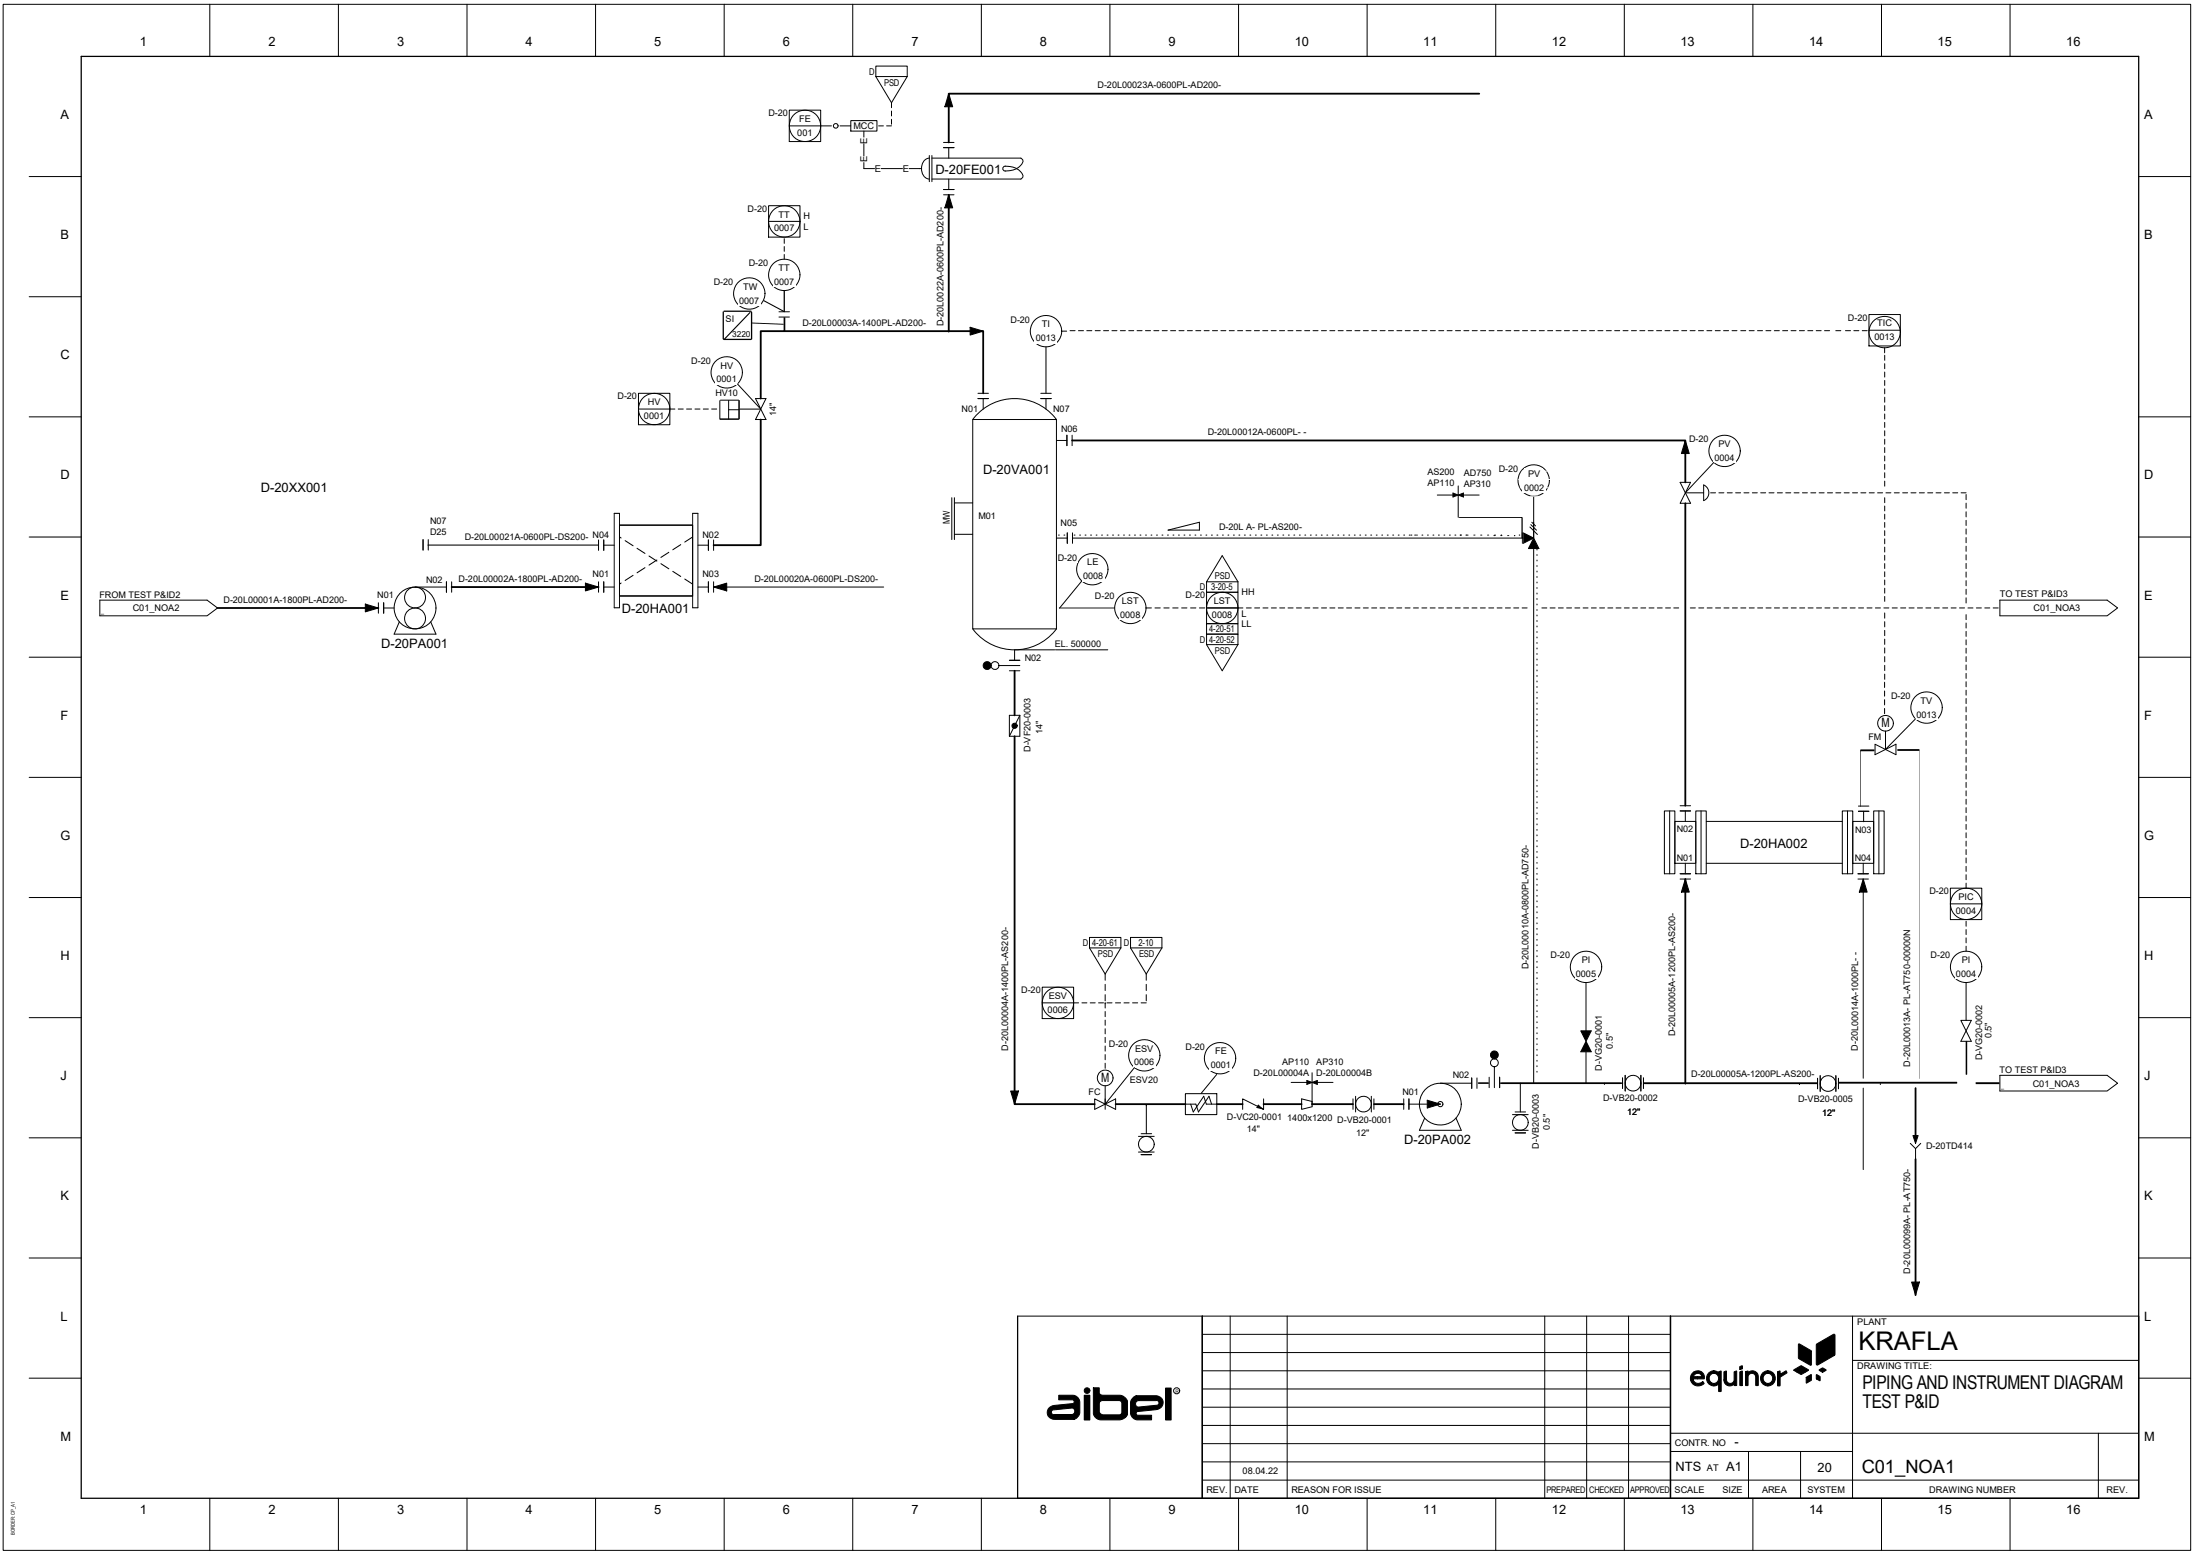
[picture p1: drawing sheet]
<svg xmlns="http://www.w3.org/2000/svg" width="841mm" height="594mm" viewBox="0 0 841 594" stroke-linecap="round" stroke-linejoin="round" font-family="sans-serif">
<g fill="none" stroke="#000" stroke-width=".38">
<path d="M373.9 152.3h4M375.9 152.3v4M397.9 152.3h4M399.9 152.3v4M371.9 160.3a20 20 0 0 1 32 0M403.9 168.3h4M407.9 166.3v4M234.8 196.1h2v36.1h-2zM264.8 196.1h2v36.1h-2zM363.9 190.1v16M364.8 192.1h7.1M364.8 190.1v16"/>
<path d="M642.3 184.3l4 8h-4l4-8zM644.3 188.3h7M651.3 185.3a3.2 3.2 0 0 1 2 3 3.2 3.2 0 0 1-2 3zM230.8 206.3v4M230.8 208.3h4M236.8 205.1l.6 .4M236.8 200.6h28v27.1h-28zM236.8 200.6h28M239 206.5l3 2M242 219.8l-3 2M243.5 209.5l3.1 1.9M246.6 216.9l-3.1 1.9"/>
<path d="M248.1 212.4l3 2M251.1 213.9l-3 2M252.6 215.4l3.1 1.9M255.7 211l-3.1 2M257.2 218.3l3 1.9M260.2 208.1l-3 1.9M264.8 205.1l-3 2M266.8 208.3h4M270.8 206.3v4M364.8 204.1h7.1M404 205.6h4M408 203.6v4"/>
<path d="M146.7 232.3h4M146.7 230.3v4M152.7 237.6l-2 4.7h16l-2-4.7M158.7 224.3h12M170.7 222.3v4M230.8 222.3v4M230.8 224.3h4M236.8 227.7h28M237.4 222.7l-.6 .5M261.8 221.2l3 2M266.8 224.3h4M270.8 222.3v4"/>
<path d="M371.9 240.3a20 20 0 0 0 32 0M385.9 252.3h4M387.9 248.3v4M720.8 279.3v7M716.8 284.3l8 4v-4l-8 4zM636.3 309.8h4v24h-4zM638.3 309.8v24M640.3 313.8h8v16h-8zM642.3 309.8h4M644.3 309.8v4M648.3 309.8h4v24h-4zM650.3 309.8v24"/>
<path d="M652.3 313.8h52M704.3 309.8h4v24h-4zM706.3 309.8v24M708.3 313.8h8v16h-8zM710.4 309.9h4M712.4 309.9v4M716.3 309.8h4v24h-4zM718.3 309.8v24M642.3 333.8h4M644.3 329.8v4M652.3 329.8h52M710.3 333.8h4"/>
<path d="M712.3 329.8v4M745.6 339.3h12v12h-12zM745.6 345.3h12M538.6 419.8v4M550.6 413.8h12M562.6 411.8v4M538.6 421.8h12M544.6 427.2l-2 4.6h16l-2-4.6M545.6 420.3l5 1.5-5 1.5z"/>
<circle cx="158.7" cy="232.3" r="8"/>
<circle cx="158.7" cy="228.3" r="4"/>
<circle cx="158.7" cy="236.3" r="4"/>
<circle cx="720.8" cy="276.3" r="3"/>
<circle cx="751.6" cy="345.3" r="6"/>
<circle cx="606.3" cy="369.4" r="6"/>
<circle cx="550.6" cy="421.8" r="1"/>
<circle cx="550.6" cy="421.8" r="8"/>
</g>
<path d="M545.6 420.3l5 1.5-5 1.5z" fill="#000"/>
<g fill="#fff">
<path d="M592.8 363h7.4v3.8h-7.4z"/>
<path d="M602 370.1h8.7v3.9h-8.7z"/>
<path d="M604.6 364.8h3.3v3.9h-3.3z"/>
</g>
<g fill="none" stroke="#000" stroke-width=".38">
<path d="M244.1 150.3h12v12h-12zM244.1 156.3h12M282.8 156.3h8M288.8 152.3l4 8h-4l4-8zM585.6 199.5l1.4 1.4M586.3 199.6v6M582 203.6v4M582.3 203.6l4 2-4 2M584.9 201.3l2.8 2.9M585.2 200.4l2.2 2.2M586.3 205.6l2 4h-4zM453.2 417.8h12v8h-12z"/>
<path d="M453.2 421.8h4l1 3 4-6 1 3M455.2 421.8l1 3 4-6 1 3h4"/>
<circle cx="250.1" cy="156.3" r="6"/>
<circle cx="751.6" cy="369.4" r="6"/>
</g>
<path d="M586.3 205.6l2 4h-4zM582.3 203.6l4 2-4 2z" fill="#000"/>
<g fill="#fff">
<path d="M738.1 363h7.4v3.8h-7.4z"/>
<path d="M747.2 370.1h8.7v3.9h-8.7z"/>
<path d="M749.9 364.8h3.4v3.9h-3.4z"/>
</g>
<g fill="none" stroke="#000" stroke-width=".38">
<path d="M714.5 126.2h12M714.5 120.2h12v12h-12z"/>
<circle cx="399.9" cy="126.5" r="6"/>
<circle cx="720.5" cy="126.9" r="6"/>
</g>
<g fill="#fff">
<path d="M386.3 120.1h7.5v3.9h-7.5z"/>
<path d="M395.5 127.3h8.7v3.8h-8.7z"/>
<path d="M398.3 121.9h3.1v3.9h-3.1z"/>
</g>
<circle cx="432.1" cy="232.3" r="6" fill="none" stroke="#000" stroke-width=".38"/>
<g fill="#fff">
<path d="M418.6 225.8h7.4v3.9h-7.4z"/>
<path d="M427.8 233h8.7v3.9h-8.7z"/>
<path d="M428.9 227.7h6.5v3.9h-6.5z"/>
</g>
<g fill="none" stroke="#000" stroke-width=".38">
<path d="M297.8 119.1h4M297.8 121.1h4M461.2 222.3l6-10 6 10M461.2 226.3h12v12h-12zM461.2 222.3v4h12v-4M461.2 232.3h12M461.2 222.3h12M461.2 246.3l6 10 6-10M461.2 246.3v-4h12v4M461.2 246.3h12M398.4 377.1h12v12h-12zM416.5 362.1l6 10 6-10"/>
<path d="M416.5 362.1v-4h12v4M416.5 362.1h12M432.2 362.1v-4h12v4M432.2 362.1h12M432.2 362.1l6 10 6-10M398.4 383.1h12M418.5 419.8l8 4v-4l-8 4zM422.5 414.8v9"/>
<circle cx="299.8" cy="105" r="6"/>
<circle cx="467.2" cy="232.3" r="6"/>
<circle cx="404.4" cy="383.1" r="6"/>
<circle cx="422.5" cy="411.8" r="3"/>
</g>
<g fill="#fff">
<path d="M286.3 98.6h7.4v3.9h-7.4z"/>
<path d="M295.5 105.7h8.7v3.9h-8.7z"/>
<path d="M297.6 100.4h4.4v3.9h-4.4z"/>
</g>
<g fill="none" stroke="#000" stroke-width=".38">
<path d="M293.8 78.6h12v12h-12zM293.8 84.6h12M299.8 91.2v1.8M299.8 94.2v1.8M299.8 97.2v1.8M299.8 111v8.1M399.9 132.5v17.8M405.9 126.5h1.9M409.1 126.3h1.9M412.3 126.3h1.9M415.5 126.3h1.9M418.7 126.3h1.9"/>
<path d="M421.9 126.3h1.9M425.1 126.3h1.9M428.3 126.3h1.9M431.5 126.3h1.9M434.7 126.3h1.9M437.9 126.3h1.9M441.1 126.3h1.9M444.3 126.3h1.9M447.5 126.3h1.9M450.7 126.3h1.9M453.9 126.3h1.9M457.1 126.3h1.9"/>
<path d="M460.3 126.3h1.9M463.5 126.3h1.9M466.7 126.3h1.9M469.9 126.3h1.9M473.1 126.3h1.9M476.3 126.3h1.9M479.5 126.3h2M482.7 126.3h2M485.9 126.3h1.9M489.1 126.3h2M492.3 126.3h2M495.6 126.3h1.9"/>
<path d="M498.8 126.3h1.9M501.9 126.3h2M505.2 126.3h1.9M508.4 126.3h1.9M511.6 126.3h1.9M514.8 126.3h1.9M518 126.3h1.9M521.2 126.3h1.9M524.4 126.3h1.9M527.6 126.3h1.9M530.8 126.3h1.9M534 126.3h1.9"/>
<path d="M537.2 126.3h1.9M540.4 126.3h1.9M543.6 126.3h1.9M546.8 126.3h1.9M550 126.3h1.9M553.2 126.3h1.9M556.4 126.3h1.9M559.6 126.3h1.9M562.8 126.3h1.9M566 126.3h1.9M569.2 126.3h1.9M572.4 126.3h1.9"/>
<path d="M575.6 126.3h2M578.8 126.3h1.9M582 126.3h1.9M585.2 126.3h2M588.4 126.3h2M591.6 126.3h2M594.8 126.3h2M598 126.3h2M601.2 126.3h2M604.5 126.3h1.9M607.7 126.3h1.9M610.8 126.3h2"/>
<path d="M614.1 126.3h1.9M617.3 126.3h1.9M620.5 126.3h1.9M623.7 126.3h1.9M626.9 126.3h1.9M630.1 126.3h1.9M633.3 126.3h1.9M636.5 126.3h1.9M639.7 126.3h1.9M642.9 126.3h1.9M646.1 126.3h1.9M649.3 126.3h1.9"/>
<path d="M652.5 126.3h1.9M655.7 126.3h1.9M658.9 126.3h1.9M662.1 126.3h1.9M705.5 126.3h1.9M708.7 126.3h1.9M711.9 126.3h1.9M720.5 132.9v1.9M720.5 135.7v1.9M720.5 138.9v2M256.1 156.3h1.9M259.3 156.3h1.9"/>
<path d="M262.5 156.3h1.9M265.7 156.3h1.9M268.9 156.3h1.9M272.1 156.3h1.9M373.9 150.3h4M373.9 152.3h4M397.9 150.3h4M397.9 152.3h4M720.5 142.1v2M720.5 145.4v1.9M720.5 148.5v2M720.5 151.7v2"/>
<path d="M720.5 155v1.9M720.5 158.2v1.9M407.9 166.3v4M409.9 166.3v4M720.5 161.4v1.9M720.5 164.6v1.9M720.5 167.8v1.9M720.5 171v1.9M720.5 174.2v1.9M720.5 177.4v1.9M653.9 188.3h1.9M657.1 188.3h1.9"/>
<path d="M660.3 188.3h1.9M663.5 188.3h1.9M666.7 188.3h1.9M669.9 188.3h1.9M673.1 188.3h1.9M676.3 188.3h1.9M679.4 188.3h2M682.6 188.3h2M685.8 188.3h1.9M689 188.3h1.9M692.2 188.3h1.9M695.4 188.3h1.9"/>
<path d="M698.6 188.3h1.9M701.8 188.3h1.9M705 188.3h1.9M708.2 188.3h1.9M711.4 188.3h1.9M714.6 188.3h1.9M717.8 188.3h1.9M720.5 180.6v1.9M720.5 183.8v1.9M720.5 190.2v1.9M720.5 193.3v1.9M720.5 196.4v1.9"/>
<path d="M720.5 199.6v1.9M721 188.3h1.9M724.2 188.3h1.9M727.4 188.3h1.9M730.5 188.3h2M733.7 188.3h1.9M736.9 188.3h1.9M740.1 188.3h1.9M743.3 188.3h1.9M746.5 188.3h1.9M749.7 188.3h1.9M751.6 188.9v2"/>
<path d="M751.6 192.2v2M751.6 195.5v2M751.6 198.8v2M228.8 206.3v4M230.8 206.3v4M270.8 206.3v4M272.8 206.3v4M408 203.6v4M410 203.6v4M410 205.6h172.3M586.3 209.6v204.2M720.5 202.7v1.9"/>
<path d="M720.5 205.9v1.9M720.5 209v1.9M720.5 212.2v1.8M720.5 215.3v1.9M720.5 218.4v1.9M751.6 202.1v2M751.6 205.4v1.9M751.6 208.7v1.9M751.6 212v1.9M751.6 215.2v2M751.6 218.5v2M38.2 229.3h41l4 3-4 3h-41z"/>
<path d="M144.7 230.3v4M146.7 230.3v4M170.7 222.3v4M172.7 222.3v4M228.8 222.3v4M230.8 222.3v4M270.8 222.3v4M272.8 224.3h65M272.8 224.3l5-1.5v3zM272.8 222.3v4M405 232.3h21.1M438.1 232.3h2.1"/>
<path d="M441.5 232.3h2M444.9 232.3h2.1M448.3 232.3h2.1M451.7 232.3h2M455.1 232.3h2.1M458.5 232.3h2.1M473.2 232.3h1.9M476.4 232.3h1.9M479.6 232.3h1.9M482.8 232.3h1.9M486 232.3h1.9M489.2 232.3h1.9"/>
<path d="M492.4 232.3h1.9M495.6 232.3h1.9M498.8 232.3h1.9M502 232.3h1.9M505.2 232.3h1.9M508.4 232.3h1.9M511.6 232.3h1.9M514.8 232.3h1.9M518 232.3h1.9M521.2 232.3h1.9M524.4 232.3h1.9M527.6 232.3h1.9"/>
<path d="M530.8 232.3h1.9M534 232.3h1.9M537.1 232.3h2M540.3 232.3h1.9M543.5 232.3h1.9M546.7 232.3h1.9M549.9 232.3h1.9M553.1 232.3h1.9M556.3 232.3h1.9M559.5 232.3h1.9M562.7 232.3h1.9M565.9 232.3h1.9"/>
<path d="M569.1 232.3h1.9M572.3 232.3h1.9M575.5 232.3h1.9M578.7 232.3h1.9M581.9 232.3h1.9M589.4 232.3h1.9M592.6 232.3h1.9M595.7 232.3h1.9M598.9 232.3h1.9M602 232.3h1.9M605.2 232.3h1.9M608.4 232.3h1.8"/>
<path d="M611.5 232.3h1.9M614.6 232.3h1.9M617.8 232.3h1.9M620.9 232.3h1.9M624.1 232.3h1.9M627.3 232.3h1.8M630.4 232.3h1.9M633.6 232.3h1.8M636.7 232.3h1.9M639.8 232.3h2M646.2 232.3h1.9M649.4 232.3h1.9"/>
<path d="M652.6 232.3h1.9M655.8 232.3h2M659 232.3h2M662.3 232.3h1.9M665.5 232.3h1.9M668.7 232.3h1.9M671.9 232.3h1.9M675.1 232.3h2M678.3 232.3h2M681.5 232.3h2M684.8 232.3h1.9M688 232.3h1.9"/>
<path d="M691.2 232.3h1.9M694.4 232.3h1.9M697.6 232.3h2M700.8 232.3h2M704.1 232.3h1.9M707.3 232.3h1.9M710.5 232.3h1.9M713.7 232.3h1.9M716.9 232.3h2M720.2 232.3h1.9M720.5 221.6v1.9M720.5 224.7v1.9"/>
<path d="M720.5 227.9v1.8M720.5 234.2v2M720.5 237.5v2M723.3 232.3h2M726.6 232.3h1.9M729.8 232.3h1.9M733 232.3h1.9M736.2 232.3h1.9M739.4 232.3h2M742.7 232.3h1.9M745.9 232.3h1.9M749.1 232.3h1.9"/>
<path d="M751.6 221.8v2M751.6 225.1v2M751.6 228.4v2M751.6 234.8v1.9M751.6 238v1.9M752.3 232.3h1.9M755.5 232.3h1.9M758.7 232.3h2M762 232.3h1.9M764.5 229.3h41l4 3-4 3h-41zM381.9 254.3a1.51 1.51 0 0 0-2.2-1.4 1.51 1.51 0 0 0-.2 2.6 1.51 1.51 0 0 0 2.3-1l.1-.2h8M385.9 256.3h4"/>
<path d="M385.9 252.3h4M720.5 240.8v2M720.5 244.2v2M720.5 247.5v2M720.5 250.8v2.1M720.5 254.2v2M720.5 257.5v2M751.6 241.2v1.9M751.6 244.4v2M751.6 247.6v2M751.6 250.8v2M751.6 254v2"/>
<path d="M751.6 257.3v1.9M389.9 273.3l-4 8M389.9 273.3v8h-4M389.9 273.3h-4v8M720.4 260.6v2.1M720.4 264v2M720.4 267.3v2M720.4 270.7v2M751.6 260.5v1.9M751.6 263.7v1.9M751.6 266.9v1.9M751.6 270.1v1.9"/>
<path d="M751.6 273.3v1.9M751.6 276.5v1.9M751.6 279.7v1.9M725.4 286.5h8.3v125.4M751.6 282.9v1.9M751.6 286.1v1.9M751.6 289.3v1.9M751.6 292.5v1.9M751.6 295.7v1.9M751.6 298.9v1.9M642.3 307.8h4M642.3 309.8h4"/>
<path d="M710.4 308h4M710.4 309.9h4M751.6 302.1v2M751.6 305.3v2M751.6 308.5v2M751.6 311.7v2M751.6 315v1.9M751.6 318.2v1.9M642.3 335.8h4M642.3 333.8h4M644.3 335.8l1.5 5h-3zM710.3 335.8h4"/>
<path d="M710.3 333.8h4M712.3 335.8v76.1M751.6 321.4v1.9M751.6 324.6v1.9M751.6 327.8v1.9M751.6 331v1.9M751.6 334.2v1.9M751.6 337.4v1.9M751.6 352v1.9M751.6 355.1v1.9M751.6 358.3v1.9M422.5 372.1v2.4"/>
<path d="M422.5 376.1v2.3M438.2 372.1v2.4M438.2 376.1v2.3M606.3 375.4v18.4M751.6 361.5v1.9M751.6 375.4v14.4M410.4 383.1h1.9M413.6 383.1h1.9M416.8 383.1h1.9M419.9 383.1h2M422.5 380v2.4M422.5 383.1v2"/>
<path d="M422.5 386.4v2M422.5 389.7v2M422.5 393v2M422.5 396.3v2M422.5 399.6v2M423.1 383.1h2M426.4 383.1h2M429.7 383.1h2M433 383.1h1.9M436.2 383.1h2M438.2 380v2.4M604.3 393.8l4 8h-4l4-8z"/>
<path d="M749.6 389.8l4 8h-4l4-8zM422.5 402.9v2M422.5 406.2v2M483 419.8v4M497.6 419.8l4 1v2l-4 1zM517.2 419.8v4M518.2 418.8v6M524.2 418.8v6M525.2 419.8v4M536.6 419.8v4M538.6 419.8v4M562.6 411.8v4"/>
<path d="M564.6 411.8v4M581.2 413.8v11M606.3 401.8v12M620.3 411.8v4M621.3 410.8v6M627.3 410.8v6M628.3 411.8v4M712.3 415.7v31.1M764.5 410.8h41l4 3-4 3h-41zM475 423.8v-4l8 4M480.6 423.1l2.4 .7M481 422.3l.4 .7-.8 .1"/>
<path d="M481 422.3l-.4 .8M481 422.3l.9 .9-1.3-.1M481 422.3l2 1.5M578.2 425.8h6M578.2 431.8h6M579.2 432.8h4M579.2 424.8h4M730.3 436.8l2 2M731.3 433.8h2l-1 3zM734.3 436.8l-2 2v4M730.8 489.8h3l-1.5 5z"/>
<circle cx="299.8" cy="84.6" r="6"/>
<circle cx="377.4" cy="254.3" r="1.5"/>
<circle cx="387.9" cy="277.3" r="1"/>
<circle cx="624.3" cy="413.8" r="3"/>
<circle cx="521.2" cy="421.8" r="3"/>
<circle cx="581.2" cy="428.8" r="3"/>
</g>
<g fill="#000">
<path d="M272.8 224.3l5-1.5v3zM644.3 335.8l1.5 5h-3zM604.3 393.8h4l-2 4zM606.3 397.8l2 4h-4zM731.3 433.8h2l-1 3zM730.8 489.8h3l-1.5 5z"/>
<path d="M387.2 276.5l1.1-.1-.9 1.8a.98 .98 0 0 1-.2-1.7z" fill-rule="evenodd"/>
<path d="M388.3 276.4a.99 .99 0 0 1 .4 1.3 .99 .99 0 0 1-1.3 .5z" fill-rule="evenodd"/>
<circle cx="377.4" cy="254.3" r="1.5"/>
</g>
<path d="M458.3 562.3h2.6M459.6 561v2.6" fill="none" stroke="#fff" stroke-width=".38"/>
<g fill="#000">
<circle cx="422.5" cy="383.1" r=".17"/>
<circle cx="613.4" cy="413.8" r=".17"/>
<circle cx="644.3" cy="413.8" r=".17"/>
</g>
<path d="M565.2 413.8h3.8" fill="none" stroke="#000" stroke-width=".52"/>
<g fill="none" stroke="#000" stroke-width=".7">
<path d="M299.8 126.5h-9v25.8M290.8 160.3v48h-18M409.9 168.3h234.4v16M644.3 192.3v115.5M83.2 232.3h61.5M172.7 224.3h56.1M387.9 256.3v17M387.9 281.3v140.5h30.6M644.3 335.8v78M732.3 415.7v18.1M426.5 421.8h26.7M465.2 421.8h9.8"/>
<path d="M483 421.8h14.6M501.6 421.8h15.6M525.2 421.8h11.4M732.3 442.8v52"/>
</g>
<path d="M574.2 413.8h45.3" fill="none" stroke="#000" stroke-width="1.2"/>
<path d="M163.6 208.2h65.2M716.5 286.7h-5.2v21.3M751.7 397.8v12.7" fill="none" stroke="#000" stroke-width=".4"/>
<path d="M628.5 413.8h66.1" fill="none" stroke="#000" stroke-width=".49"/>
<circle cx="586.3" cy="183.6" r="6" fill="#fff"/>
<path d="M583.9 178.1h4.9M580.4 184.4h11.8M580.8 181.3h11M581.9 187.6h8.8" fill="none" stroke="#fff" stroke-width=".38"/>
<circle cx="586.3" cy="183.6" r="6" fill="none" stroke="#000" stroke-width=".38"/>
<g fill="#fff">
<path d="M565.3 177.1h7.5v3.9h-7.5z"/>
<path d="M582.8 179h7v3.9h-7z"/>
<path d="M582 184.3h8.7v3.9h-8.7z"/>
</g>
<path d="M586.3 189.6v16M139.7 230.8l5 1.5-5 1.5zM712.3 335.8l1.5 5h-3zM493.6 413.5h6M499.6 412.8l2 .7-2 .8zM501.6 409.8v12M501.6 413.5l2-.7v1.5zM503.6 413.5h6" fill="none" stroke="#000" stroke-width=".38"/>
<path d="M139.7 230.8l5 1.5-5 1.5zM712.3 335.8l1.5 5h-3zM499.6 412.8l2 .7-2 .8zM501.6 413.5l2-.7v1.5z" fill="#000"/>
<circle cx="501.6" cy="421.8" r=".17" fill="#000"/>
<circle cx="277.8" cy="142.3" r="6" fill="#fff"/>
<path d="M272.3 140h11.1M275.3 136.8h5M271.9 143.2h11.8M273.4 146.3h8.8" fill="none" stroke="#fff" stroke-width=".38"/>
<circle cx="277.8" cy="142.3" r="6" fill="none" stroke="#000" stroke-width=".38"/>
<g fill="#fff">
<path d="M264.3 135.8h7.4v3.9h-7.4z"/>
<path d="M275.4 137.7h4.8v3.9h-4.8z"/>
<path d="M273.5 143h8.7v3.9h-8.7z"/>
</g>
<path d="M281.9 146.7l8.9 9.6" fill="none" stroke="#000" stroke-width=".38"/>
<circle cx="736.5" cy="270.3" r="6" fill="#fff"/>
<path d="M730.5 270h12M731.2 273.1h10.6M731.7 266.8h9.6M735.9 276.3h1.1" fill="none" stroke="#fff" stroke-width=".38"/>
<circle cx="736.5" cy="270.3" r="6" fill="none" stroke="#000" stroke-width=".38"/>
<g fill="#fff">
<path d="M722.9 263.9h7.5v3.9h-7.5z"/>
<path d="M734.2 265.7h4.5v3.9h-4.5z"/>
<path d="M732.1 271.1h8.7v3.8h-8.7z"/>
</g>
<path d="M732.3 274.6l-11.5 11.7M386.4 416.8h3l-1.5 5z" fill="none" stroke="#000" stroke-width=".38"/>
<path d="M386.4 416.8h3l-1.5 5z" fill="#000"/>
<circle cx="659.3" cy="172.3" r="6" fill="#fff"/>
<path d="M653.3 171.7h11.9M653.9 174.9h10.8M654.6 168.6h9.4M657.8 178.1h2.9" fill="none" stroke="#fff" stroke-width=".38"/>
<circle cx="659.3" cy="172.3" r="6" fill="none" stroke="#000" stroke-width=".38"/>
<g fill="#fff">
<path d="M645.7 165.9h7.5v3.8h-7.5z"/>
<path d="M656.9 167.7h4.7v3.9h-4.7z"/>
<path d="M654.9 173h8.7v3.9h-8.7z"/>
</g>
<path d="M644.3 168.3l1.5 5h-3zM655.2 176.7l-10.9 11.6M557.5 185.6v12M446.5 202.5l12-3v3zM223.8 222.8l5 1.5-5 1.5zM387.9 248.3h15.3M403.5 248.3h20" fill="none" stroke="#000" stroke-width=".38"/>
<path d="M557.9 197.7h24v7.9" fill="none" stroke="#000" stroke-width=".41"/>
<path d="M644.3 168.3l1.5 5h-3zM223.8 222.8l5 1.5-5 1.5z" fill="#000"/>
<circle cx="437.4" cy="403.2" r="6" fill="#fff"/>
<path d="M431.5 403.5h11.9M432.2 400.3h10.5M432.6 406.7h9.7" fill="none" stroke="#fff" stroke-width=".38"/>
<circle cx="437.4" cy="403.2" r="6" fill="none" stroke="#000" stroke-width=".38"/>
<g fill="#fff">
<path d="M423.9 396.8h7.5v3.8h-7.5z"/>
<path d="M433.9 398.6h7.1v3.9h-7.1z"/>
<path d="M433.1 403.9h8.7v3.9h-8.7z"/>
</g>
<path d="M370.9 125l5 1.5-5 1.5zM433.7 407.9l-11.2 13.9" fill="none" stroke="#000" stroke-width=".38"/>
<path d="M370.9 125l5 1.5-5 1.5z" fill="#000"/>
<circle cx="286.4" cy="112.1" r="6" fill="#fff"/>
<path d="M280.5 111.4h11.9M281 114.6h10.9M281.9 108.2h9.1M284.4 117.8h4.1" fill="none" stroke="#fff" stroke-width=".38"/>
<circle cx="286.4" cy="112.1" r="6" fill="none" stroke="#000" stroke-width=".38"/>
<g fill="#fff">
<path d="M272.9 105.7h7.5v3.9h-7.5z"/>
<path d="M284.2 107.5h4.5v3.9h-4.5z"/>
<path d="M282.1 112.9h8.7v3.8h-8.7z"/>
</g>
<g fill="#000">
<path d="M362.7 35.8l1.5 5h-3zM362.7 74.4l1.5 5h-3z"/>
<path d="M687.6 513.5l4.8 2.6-.1 5.5-4.7-2.6z" fill-rule="evenodd"/>
<path d="M694.4 513.6l6.5-3.8h.4l.1 7.9-6.5 3.8h-.4z" fill-rule="evenodd"/>
<path d="M404.7 533h5.2a2.82 2.82 0 0 1 2.9 2.6v4.2l-.7 1.4-.7 .7-.8 .4h-7.3a2.67 2.67 0 0 1-2.9-2.6 2.67 2.67 0 0 1 2.7-2.8l7.4-.9a.74 .74 0 0 0-.4-1.2h-5.4zM402.3 538.8l7.5-.9a1.25 1.25 0 0 1 1.1 1.3 1.25 1.25 0 0 1-1.1 1.2h-6.8a.91 .91 0 0 1-1-.5 .91 .91 0 0 1 .3-1.1z" fill-rule="evenodd"/>
<path d="M418 530.2h2.2v2.1l.8 .7h7.2a3.6 3.6 0 0 1 2.8 2.2v5.3a3.8 3.8 0 0 1-2.9 2h-7.3a3.1 3.1 0 0 1-2.8-2.3zM420.5 535.5l.8-.4 7 .1 .6 .8-.1 3.9-.9 .6-6.8-.1-.9-.9v-3.6z" fill-rule="evenodd"/>
<path d="M433.1 534l1.3-.8h7.7a2.67 2.67 0 0 1 2.5 2.8 2.67 2.67 0 0 1-2.7 2.6l-7.1 .7-.5 .7 .6 .7h5.3v1.8h-5.1a2.82 2.82 0 0 1-2.9-2.6v-4.2zM434.4 535.5l.8-.4h6.7a.91 .91 0 0 1 1.2 .8 .91 .91 0 0 1-1.1 1l-7.2 .6a1.28 1.28 0 0 1-.4-2z" fill-rule="evenodd"/>
<path d="M646.8 524.8a2.92 2.92 0 0 0 .5 4.1 2.92 2.92 0 0 0 4.1-.5l-.6-.5a2.11 2.11 0 0 1-2.1 .6 2.11 2.11 0 0 1-1.5-1.7h4.2a2.51 2.51 0 0 0-1.4-3 2.51 2.51 0 0 0-3.2 1zM647.8 525.2a1.56 1.56 0 0 1 1.6-.5 1.56 1.56 0 0 1 1.1 1.2h-3.2z" fill-rule="evenodd"/>
<path d="M653.4 524.4l1.8-.7v1a1.94 1.94 0 0 0-1.8 1.9 1.94 1.94 0 0 0 1.8 1.9v1a2.9 2.9 0 0 1-2.7-1.9 2.9 2.9 0 0 1 .9-3.2z" fill-rule="evenodd"/>
<path d="M655.2 523.7l1 .2 .8 .5 .1-.4 .9-.1-.1 7.7h-.9v-2.9l-.8 .6-1 .2v-1a1.94 1.94 0 0 0 1.8-1.9 1.94 1.94 0 0 0-1.8-1.9z" fill-rule="evenodd"/>
<path d="M659 524.1l1-.3v3a1.48 1.48 0 0 0 1.2 1.7 1.48 1.48 0 0 0 1.7-1.2v-3.1l.9-.4 .1 5.5h-.9l-.1-.6a2.22 2.22 0 0 1-2.5 .6 2.22 2.22 0 0 1-1.4-2.1z" fill-rule="evenodd"/>
<path d="M665.1 522.1l.9-.3 .1 1.1-1 .3z" fill-rule="evenodd"/>
<path d="M665.2 524l.9-.1-.2 5.5-.8-.2z" fill-rule="evenodd"/>
<path d="M667.3 524.1l.9-.3 .1 .7a2.24 2.24 0 0 1 2.4-.6 2.24 2.24 0 0 1 1.5 2.1l-.1 3.3h-.9v-2.9a1.47 1.47 0 0 0-1.3-1.7 1.47 1.47 0 0 0-1.6 1.4l-.1 3.2h-.8z" fill-rule="evenodd"/>
<path d="M674 524.4l1.8-.7v1a1.94 1.94 0 0 0-1.8 1.9 1.94 1.94 0 0 0 1.8 1.9v1a2.9 2.9 0 0 1-2.6-1.9 2.9 2.9 0 0 1 .8-3.2z" fill-rule="evenodd"/>
<path d="M675.8 523.7a2.89 2.89 0 0 1 2.9 2.9 2.89 2.89 0 0 1-2.9 2.9v-1a1.94 1.94 0 0 0 1.9-1.9 1.94 1.94 0 0 0-1.9-1.9z" fill-rule="evenodd"/>
<path d="M679.5 524.1l1-.3v1.2l2.3-1.3 .3 .7-2.6 1.7-.2 3.4-.8-.2z" fill-rule="evenodd"/>
<path d="M685.8 523.3l2.8-1.6 2.8 1.7-2.8 1.7z" fill-rule="evenodd"/>
<path d="M690.5 526.2l1.9-1v2.1l-1.8 1.1z" fill-rule="evenodd"/>
<path d="M694.4 525.2l1.4 .7-.1 1.6-1.3-.7z" fill-rule="evenodd"/>
<path d="M695.5 523.3l1.3-.7 1.3 .8-1.4 .9-1.2-.7z" fill-rule="evenodd"/>
<circle cx="415.6" cy="531.3" r="1.09"/>
</g>
<g fill="none" stroke="#000" stroke-width=".38">
<path d="M1.2 1.7h836.3v590.6h-836.3zM80.2 1.7v19.8M129.4 1.7v19.8M178.5 1.7v19.8M227.7 1.7v19.8M276.8 1.7v19.8M326 1.7v19.8M375.2 1.7v19.8M424.3 1.7v19.8M473.5 1.7v19.8M522.6 1.7v19.8M571.8 1.7v19.8"/>
<path d="M620.9 1.7v19.8M670.1 1.7v19.8M719.3 1.7v19.8M768.4 1.7v19.8M334.8 29.3v-4h12v4M334.8 29.3h12M334.8 29.3l6 9.9M340.8 39.2v1.9M346.8 29.3l-6 9.9M362.7 35.8l1.5 5h-3zM301.7 42.1h12v12h-12zM301.7 48.1h16.1"/>
<path d="M321.1 48.1h4.1M325.2 46.1h10v4h-10zM330.2 50.1v2.3M330.2 54.9v4.7M335.9 48.1h1.8M338.9 48.1h1.9M340.8 42.4v1.9M340.8 45.6v1.9M355.3 59.4v10M356.3 59.4v10M360.7 56.4h4M360.7 54.4h4"/>
<path d="M362.7 56.4v4M11.2 67.5h19.9M330.2 62.1v2.3h4.1M336.9 64.4h8.1M347.6 64.4h4.7M355.3 60.4a4.3 4.3 0 0 0-1.8 7.2l1.8 .8M356.3 60.4h34a1.77 1.77 0 0 1-.4 3.1 7.7 7.7 0 0 1-5.6 1.8M360.7 72.4h4M360.7 74.4h4M362.7 68.4v4M362.7 74.4l1.5 5h-3zM384.3 63.5a6.4 6.4 0 0 1 6.8 3.7l-.8 1.2h-34"/>
<path d="M384.3 63.5a.92 .92 0 0 0-1 .9 .92 .92 0 0 0 1 .9M817.6 67.5h19.9M11.2 113.4h19.9M292 114.8l7.8 4.2M287.5 123.4l11.9 .5M299.9 121.3v5.1M11.2 159.3h19.9M275.2 153.1v7M275.4 152.9h7M278.5 153v7M278.6 156.5h4M282.5 153v7"/>
<path d="M817.6 159.3h19.9M275.3 160.1h7M11.2 205.2h19.9M404.6 204.4h.4M406.7 204.4h.4M410.6 204.4h.4M412.7 204.4h.4M414.8 204.4h.4M416.9 204.4h.4M419 204.4h.4M421.1 204.4h.4M423.2 204.4h.4"/>
<path d="M425.3 204.4h.4M427.4 204.4h.4M429.5 204.4h.4M431.6 204.4h.4M433.7 204.4h.4M435.8 204.4h.4M437.9 204.4h.4M440 204.4h.4M442.1 204.4h.4M444.2 204.4h.4M446.3 204.4h.4M448.4 204.4h.4"/>
<path d="M450.5 204.4h.4M452.6 204.4h.4M454.7 204.4h.4M456.8 204.4h.4M458.9 204.4h.4M461 204.4h.4M463.1 204.4h.4M465.2 204.4h.4M467.3 204.4h.4M469.4 204.4h.4M471.5 204.4h.4M473.6 204.4h.4"/>
<path d="M475.7 204.4h.4M477.8 204.4h.4M479.9 204.4h.4M482 204.4h.4M484.1 204.4h.4M486.2 204.4h.4M488.3 204.4h.4M490.4 204.4h.4M492.5 204.4h.4M494.6 204.4h.4M496.7 204.4h.4M498.8 204.4h.4"/>
<path d="M500.9 204.4h.4M503 204.4h.4M505.1 204.4h.4M507.2 204.4h.4M509.3 204.4h.4M511.4 204.4h.4M513.5 204.4h.4M515.6 204.4h.4M517.7 204.4h.4M519.8 204.4h.4M521.9 204.4h.4M524 204.4h.4"/>
<path d="M526.1 204.4h.4M528.2 204.4h.4M530.3 204.4h.4M532.4 204.4h.4M534.5 204.4h.4M536.6 204.4h.4M538.7 204.4h.4M539.4 204.4h.3M540.8 204.4h.4M541.5 204.4h.3M543.6 204.4h.3M545.7 204.4h.3"/>
<path d="M547.8 204.4h.3M549.9 204.4h.3M552 204.4h.3M554.1 204.4h.3M556.2 204.4h.3M558.2 204.4h.4M560.4 204.4h.8M563.4 204.4h.5M566 204.4h.5M568.7 204.4h.4M571.3 204.4h.4M573.8 204.4h.3"/>
<path d="M580.7 204.4h.3M582.7 204.4h.4M587.6 209.8v.3M587.6 211.9v.3M587.6 214v.3M587.6 216.1v.3M587.6 218.2v.3M817.6 205.2h19.9M461.2 238.3h12v4h-12zM587.6 220.3v.3M587.6 222.4v.3M587.6 224.5v.3"/>
<path d="M587.6 226.6v.3M587.6 228.7v.3M587.6 230.8v.3M587.6 232.9v.3M587.6 235v.3M587.6 237.1v.3M587.6 239.2v.3M11.2 251.1h19.9M587.6 241.3v.3M587.6 243.4v.3M587.6 245.5v.3M587.6 247.6v.3"/>
<path d="M587.6 249.7v.3M587.6 251.8v.3M587.6 253.9v.3M587.6 256v.3M587.6 258.1v.3M817.6 251.1h19.9M587.6 260.2v.3M587.6 262.3v.3M587.6 264.4v.3M587.6 266.5v.3M587.6 268.6v.3M587.6 270.7v.3"/>
<path d="M587.6 272.8v.3M587.6 274.9v.3M587.6 277v.3M587.6 279.1v.3M11.2 297h19.9M587.6 281.2v.3M587.6 283.3v.3M587.6 285.4v.3M587.6 287.5v.3M587.6 289.6v.3M587.6 291.7v.3M587.6 293.8v.3"/>
<path d="M587.6 295.9v.3M587.6 298v.3M817.6 297h19.9M587.6 300.1v.3M587.6 302.2v.3M587.6 304.3v.3M587.6 306.4v.3M587.6 308.5v.3M587.6 310.6v.3M587.6 312.7v.3M587.6 314.8v.3M587.6 316.9v.3"/>
<path d="M587.6 319v.3M587.6 321.1v.3M587.6 323.2v.3M587.6 325.3v.3M587.6 327.4v.3M587.6 329.5v.3M587.6 331.6v.3M587.6 333.7v.3M587.6 335.8v.3M587.6 337.9v.3M587.6 340v.3M11.2 342.9h19.9"/>
<path d="M587.6 342.1v.3M587.6 344.2v.3M587.6 346.3v.3M587.6 348.4v.3M587.6 350.5v.3M587.6 352.6v.3M587.6 354.7v.3M587.6 356.8v.3M587.6 358.9v.3M817.6 342.9h19.9M587.6 361v.3M587.6 363.1v.3"/>
<path d="M587.6 365.2v.3M587.6 367.3v.3M587.6 369.4v.3M587.6 371.5v.3M587.6 373.6v.3M587.6 375.7v.3M587.6 377.8v.3M587.6 379.9v.3M11.2 388.8h19.9M587.6 382v.3M587.6 384.1v.3M587.6 386.2v.3"/>
<path d="M587.6 388.3v.3M587.6 390.4v.3M587.6 392.5v.3M587.6 394.6v.3M587.6 396.7v.3M587.6 398.8v.3M817.6 388.8h19.9M587.6 400.9v.3M587.6 403v.3M587.6 405.1v.3M587.6 407.2v.3M587.6 409.3v.3"/>
<path d="M11.2 434.7h19.9M435.2 434.1h6M436.2 433.1h4M438.2 422.1v11M817.6 434.7h19.9M435.2 440.1h6M436.2 441.1h4M11.2 480.6h19.9M817.6 480.6h19.9M389 502.8h428.6M459.6 509.8h179M459.6 516.7h179"/>
<path d="M470.3 502.8v69.6M492.1 502.8v69.6M590.5 502.8v69.6M606.6 502.8v69.6M622.6 502.8v69.6M687.6 513.5l4.8 2.6-.1 5.5-4.7-2.6zM694.4 513.6l6.5-3.8h.4l.1 7.9-6.5 3.8h-.4zM708.2 519.7h109.4M708.2 502.8v69.6M11.2 526.5h19.9M402.2 538.8l7.6-.9a1.24 1.24 0 0 1 1.1 1.4 1.24 1.24 0 0 1-1.3 1.1h-6.6a.91 .91 0 0 1-1-.5 .91 .91 0 0 1 .2-1.1zM404.7 533h5.2a2.82 2.82 0 0 1 2.9 2.6v4.2l-.6 1.3-.8 .8-.8 .4h-7.3a2.67 2.67 0 0 1-3-2.6 2.67 2.67 0 0 1 2.8-2.8l7.1-.7 .4-.3v-.6l-.5-.5h-5.4z"/>
<path d="M414.5 533h2.1v9.5h-2.1zM418 530.2h2.2v2.1l.8 .7h7.2a3.6 3.6 0 0 1 2.8 2.2v5.3a3.8 3.8 0 0 1-2.9 2h-7.3a3.1 3.1 0 0 1-2.8-2.3zM420.5 535.5l.8-.4 7 .1 .6 .8-.1 3.9-.9 .6-6.8-.1-.9-.9v-3.6zM433.1 534l1.3-.8h7.3a2.67 2.67 0 0 1 3 2.6 2.67 2.67 0 0 1-2.8 2.8l-7.3 .7-.3 .9 .6 .5h5.3v1.8h-5.1a2.82 2.82 0 0 1-2.9-2.6v-4.2zM434.5 535.4l.7-.3h6.7a.91 .91 0 0 1 1.2 .8 .91 .91 0 0 1-1.1 1l-6.8 .7a1.24 1.24 0 0 1-1.1-.9 1.24 1.24 0 0 1 .4-1.3zM445.6 530.3h2.1v12.2h-2.1zM459.6 523.7h179M459.6 530.6h179M459.6 537.6h179M646.3 527.3h1.1M646.9 524.7a2.51 2.51 0 0 1 3.1-.9 2.51 2.51 0 0 1 1.4 3h-2.5v-.9h1.6a1.61 1.61 0 0 0-1.6-1.3 1.61 1.61 0 0 0-1.6 1.3h1.6v.9h-1.7a2.22 2.22 0 0 0 3.8 1.1l.4 .5a2.92 2.92 0 0 1-4.1 .4 2.92 2.92 0 0 1-.4-4.1zM647.5 524.2h3"/>
<path d="M653.4 524.4l1.8-.7v1a1.94 1.94 0 0 0-1.8 1.9 1.94 1.94 0 0 0 1.8 1.9v1a2.9 2.9 0 0 1-2.7-1.9 2.9 2.9 0 0 1 .9-3.2zM655.2 523.7l1 .2 .8 .5 .1-.4 .9-.1-.1 7.7h-.9v-2.9l-.8 .6-1 .2v-1a1.94 1.94 0 0 0 1.8-1.9 1.94 1.94 0 0 0-1.8-1.9zM659 524.1l1-.3v3a1.49 1.49 0 0 0 .8 1.6 1.49 1.49 0 0 0 1.7-.3l.4-.8v-3.1l.9-.4 .1 5.5h-.9l-.1-.6a2.22 2.22 0 0 1-2.5 .6 2.22 2.22 0 0 1-1.4-2.1zM665.1 522.1l1-.3v1.1l-1 .3zM665.2 524l.9-.1-.2 5.5-.8-.2zM667.3 524.1l.9-.3 .1 .7a2.23 2.23 0 0 1 2.4-.6 2.23 2.23 0 0 1 1.5 2.1l-.1 3.3h-.9v-2.9a1.47 1.47 0 0 0-1.3-1.7 1.47 1.47 0 0 0-1.6 1.4l-.1 3.2h-.8zM674 524.4a2.9 2.9 0 0 0-.8 3.2 2.9 2.9 0 0 0 2.6 1.9v-1a1.94 1.94 0 0 1-1.8-1.9 1.94 1.94 0 0 1 1.8-1.9v-1a2.89 2.89 0 0 1 2.9 2.9 2.89 2.89 0 0 1-2.9 2.9v-1a1.94 1.94 0 0 0 1.9-1.9 1.94 1.94 0 0 0-1.9-1.9v-1zM679.5 524.1l1-.3v1.2l2.3-1.3 .3 .7-2.6 1.7-.2 3.4-.8-.2zM685.8 523.3l2.8-1.6 2.8 1.7-2.8 1.7zM686.8 524.2h3.5M690.5 526.2l1.9-1v2.1l-1.8 1.1zM694.4 525.2l1.4 .7-.1 1.6-1.3-.7z"/>
<path d="M695.5 523.3l1.3-.7 1.3 .8-1.4 .9-1.2-.7zM817.6 526.5h19.9M430.6 541.1l-.5 .5M459.6 544.6h179M459.6 551.5h179M459.6 558.5h179M638.6 554.5h69.6M638.6 547.6h179M668.4 554.5v17.9M688.3 554.5v17.9M802.2 547.6v24.8M80.2 572.4v19.9"/>
<path d="M129.4 572.4v19.9M178.5 572.4v19.9M227.7 572.4v19.9M276.8 572.4v19.9M326 572.4v19.9M375.2 572.4v19.9M424.3 572.4v19.9M459.6 565.5h358M473.5 572.4v19.9M522.6 572.4v19.9M571.8 572.4v19.9M620.9 572.4v19.9"/>
<path d="M670.1 572.4v19.9M719.3 572.4v19.9M768.4 572.4v19.9"/>
<circle cx="307.7" cy="48.1" r="6"/>
<circle cx="319.5" cy="48.1" r=".89"/>
<circle cx="438.2" cy="437.1" r="3"/>
<circle cx="415.6" cy="531.3" r="1.09"/>
<circle cx="449.8" cy="531.3" r="1.17"/>
</g>
<g fill="#000">
<path d="M414.5 533h2.1v9.5h-2.1zM445.6 530.3h2.1v12.2h-2.1z"/>
<circle cx="362.7" cy="126.5" r=".17"/>
<circle cx="438.2" cy="422.1" r=".17"/>
</g>
<path d="M31.1 21.5h786.5v550.9h-786.5zM389 502.8v69.6M459.6 502.8v69.6M638.6 502.8v69.6h179v-69.6" fill="none" stroke="#000" stroke-width=".49"/>
<path d="M565.5 35.8h-202.8v18.6M362.7 74.4v52.1M299.8 126.5h62.9M362.7 126.5h13.2v23.8" fill="none" stroke="#000" stroke-width=".7"/>
<path d="M378.2 183.5h2.5M379.5 182.2v2.6M580.6 183.2h11.9M581.1 186.4h10.8M581.8 180h9.4M585.1 189.5h2.9" fill="none" stroke="#fff" stroke-width=".38"/>
<path d="M276.5 119.2v10.3M276.8 118.9h10.3M287.3 119.2v10.3M276.7 129.7h10.3" fill="none" stroke="#000" stroke-width=".5"/>
<path d="M286.7 119.4l-9.7 10.1" fill="none" stroke="#000" stroke-width=".4"/>
<g fill="#fff">
<path d="M565.6 177.3h7.4v3.9h-7.4z"/>
<path d="M584.2 179.1h4.7v3.9h-4.7z"/>
<path d="M582.2 184.4h8.7v3.9h-8.7z"/>
</g>
<path d="M555.4 188.4l2.1 .7-2.1 .8zM557.5 189.1l1.9-.7v1.5z" fill="#000"/>
<path d="M371.9 160.3h32v80h-32zM549.5 189.1h5.9M555.4 188.4l2.1 .7-2.1 .8zM557.5 189.1l1.9-.7v1.5zM559.4 189.1h6.1M461.2 232.3h12M755.3 413.8h9" fill="none" stroke="#000" stroke-width=".38"/>
<circle cx="466.4" cy="404.3" r="6" fill="#fff"/>
<path d="M460.8 404.2h11.9M461.6 407.4h10.3M461.7 401h10.1" fill="none" stroke="#fff" stroke-width=".38"/>
<circle cx="466.4" cy="404.3" r="6" fill="none" stroke="#000" stroke-width=".38"/>
<g fill="#fff">
<path d="M453.2 397.9h7.5v3.8h-7.5z"/>
<path d="M464.5 399.7h4.5v3.9h-4.5z"/>
<path d="M462.4 405h8.7v3.9h-8.7z"/>
</g>
<g fill="none" stroke="#000" stroke-width=".38">
<path d="M665.5 126.3h1.9M668.7 126.3h1.9M671.9 126.3h1.9M675.1 126.3h1.9M678.3 126.3h1.9M681.5 126.3h1.9M684.7 126.3h1.9M687.9 126.3h1.9M691.1 126.3h1.9M694.3 126.3h1.9M697.5 126.3h1.9M701.8 126.3h1.9"/>
<path d="M465.1 410.5l-5.9 7.2M569.3 411.5v4M571.3 407.5a1.51 1.51 0 0 0 1.3-2.2 1.51 1.51 0 0 0-2.5-.2 1.51 1.51 0 0 0 .9 2.4h.3v8M573.3 411.5v4M620.3 411.8v4M621.3 410.8v6M627.3 410.8v6M628.3 411.8v4M694.8 412v4M695.8 411v5.9M701.8 411v5.9M702.8 412v4"/>
<circle cx="571.3" cy="403" r="1.5"/>
<circle cx="698.8" cy="414" r="3"/>
</g>
<circle cx="571.3" cy="403" r="1.5" fill="#000"/>
<g fill="#000">
<circle cx="613.4" cy="413.8" r=".17"/>
<circle cx="687.9" cy="414" r=".17"/>
<circle cx="718.8" cy="414" r=".17"/>
</g>
<path d="M702.9 413.6h45.2" fill="none" stroke="#000" stroke-width=".4"/>
<circle cx="417.6" cy="217.5" r="6" fill="#fff"/>
<path d="M411.9 217.4h12M412.9 214.2h10M412.8 220.5h10.3" fill="none" stroke="#fff" stroke-width=".38"/>
<circle cx="417.6" cy="217.5" r="6" fill="none" stroke="#000" stroke-width=".38"/>
<g fill="#fff">
<path d="M404.4 211.1h7.4v3.8h-7.4z"/>
<path d="M415.7 212.9h4.5v3.9h-4.5z"/>
<path d="M413.6 218.2h8.7v3.8h-8.7z"/>
</g>
<path d="M161.7 206.2v4M163.7 206.2v4M571.1 204.6h.4M573.7 204.6h.4M576.3 204.6h.5M578.9 204.6h.2M413.5 222.1l-8.5 10.2" fill="none" stroke="#000" stroke-width=".38"/>
<text font-size="9.8" x="710.4" y="515.9">KRAFLA</text>
<g font-size="7.2">
<text x="712" y="530.8">PIPING AND INSTRUMENT DIAGRAM</text>
<text x="712" y="537.8">TEST P&amp;ID</text>
</g>
<text font-size="7" x="711.7" y="562.6">C01_NOA1</text>
<g font-size="4.9">
<text x="53.5" y="17.6">1</text>
<text x="102.6" y="17.6">2</text>
<text x="151.8" y="17.6">3</text>
<text x="200.9" y="17.6">4</text>
<text x="250.1" y="17.6">5</text>
<text x="299.2" y="17.6">6</text>
<text x="348.4" y="17.6">7</text>
<text x="397.6" y="17.6">8</text>
<text x="446.7" y="17.6">9</text>
<text x="494.9" y="17.6">10</text>
<text x="544.1" y="17.6">11</text>
<text x="593.3" y="17.6">12</text>
<text x="642.4" y="17.6">13</text>
<text x="691.6" y="17.6">14</text>
<text x="740.7" y="17.6">15</text>
<text x="789.9" y="17.6">16</text>
<text x="23.2" y="45.4">A</text>
<text x="819.6" y="45.4">A</text>
<text x="357.6" y="66.5">D-20FE001</text>
<text x="23.2" y="91.3">B</text>
<text x="819.6" y="91.3">B</text>
<text x="23.2" y="137.2">C</text>
<text x="23.2" y="183.1">D</text>
<text x="375.8" y="181.2">D-20VA001</text>
<text x="819.6" y="183.2">D</text>
<text x="99.7" y="187.8">D-20XX001</text>
<text x="23.2" y="229.1">E</text>
<text x="819.6" y="229.1">E</text>
<text x="237.7" y="234.4">D-20HA001</text>
<text x="145.8" y="247.6">D-20PA001</text>
<text x="23.2" y="275">F</text>
<text x="819.6" y="275">F</text>
<text x="719.2" y="277.9">M</text>
<text x="23.2" y="320.9">G</text>
<text x="665.3" y="324">D-20HA002</text>
<text x="819.6" y="320.9">G</text>
<text x="23.2" y="366.8">H</text>
<text x="819.6" y="366.8">H</text>
<text x="23.2" y="412.7">J</text>
<text x="420.9" y="413.4">M</text>
<text x="819.6" y="412.7">J</text>
<text x="536.9" y="437">D-20PA002</text>
<text x="23.2" y="458.6">K</text>
<text x="819.6" y="458.6">K</text>
<text x="23.2" y="504.5">L</text>
<text x="819.6" y="504.5">L</text>
<text x="23.2" y="550.4">M</text>
<text x="819.6" y="550.4">M</text>
<text x="663.1" y="552.6">-</text>
<text x="640.6" y="561.8">NTS</text>
<text x="659.9" y="561.8">A1</text>
<text x="694.8" y="562.5">20</text>
<text x="53.5" y="578.4">1</text>
<text x="102.6" y="578.4">2</text>
<text x="151.8" y="578.4">3</text>
<text x="200.9" y="578.4">4</text>
<text x="250.1" y="578.4">5</text>
<text x="299.2" y="578.4">6</text>
<text x="348.4" y="578.4">7</text>
<text x="397.6" y="578.4">8</text>
<text x="446.7" y="578.4">9</text>
<text x="494.9" y="578.4">10</text>
<text x="544.1" y="578.4">11</text>
<text x="593.3" y="578.4">12</text>
<text x="642.4" y="578.4">13</text>
<text x="691.6" y="578.4">14</text>
<text x="740.7" y="578.4">15</text>
<text x="789.9" y="578.4">16</text>
</g>
<g font-size="3.6">
<text x="332.3" y="28.6">D</text>
<text x="338" y="32.9">PSD</text>
<text x="331.5" y="54.9" transform="rotate(-90 331.5 54.9)">E</text>
<text x="331.5" y="62" transform="rotate(-90 331.5 62)">E</text>
<text x="334.4" y="65.6">E</text>
<text x="345.1" y="65.6">E</text>
<text x="363.2" y="200.2" transform="rotate(-90 363.2 200.2)">MW</text>
<text x="464.5" y="221.1">PSD</text>
<text x="458.7" y="225.4">D 3-20-5</text>
<text x="458.7" y="245.6">D 4-20-52</text>
<text x="462.2" y="241.4">4-20-51</text>
<text x="464.5" y="249.9">PSD</text>
<text x="414" y="361.5">D 4-20-61</text>
<text x="419.7" y="365.8">PSD</text>
<text x="429.7" y="361.5">D</text>
<text x="435.3" y="361.5">2-10</text>
<text x="435.4" y="365.8">ESD</text>
</g>
<g font-size="3.5">
<text x="419.6" y="33.8">D-20L00023A-0600PL-AD200-</text>
<text x="293.7" y="44.4">D-20</text>
<text x="305.5" y="46.6">FE</text>
<text x="304.8" y="51.9">001</text>
<text x="326.3" y="49.3">MCC</text>
<text x="285.8" y="80.9">D-20</text>
<text x="297.6" y="83.1">TT</text>
<text x="307.2" y="83.8">H</text>
<text x="295.9" y="88.4">0007</text>
<text x="307.2" y="88">L</text>
<text x="286.3" y="101.7">D-20</text>
<text x="297.6" y="103.6">TT</text>
<text x="272.9" y="108.8">D-20</text>
<text x="284.1" y="110.7">TW</text>
<text x="296" y="108.9">0007</text>
<text x="282.6" y="116">0007</text>
<text x="277.4" y="123.1">SI</text>
<text x="306.7" y="124.5">D-20L00003A-1400PL-AD200-</text>
<text x="360.7" y="124.6" transform="rotate(-90 360.7 124.6)">D-20L0022A-0600PL-AD200-</text>
<text x="386.3" y="123.2">D-20</text>
<text x="398.3" y="125.1">TI</text>
<text x="706.4" y="122.5">D-20</text>
<text x="717.6" y="124.7">TIC</text>
<text x="396" y="130.4">0013</text>
<text x="716.5" y="130">0013</text>
<text x="264.3" y="139">D-20</text>
<text x="275.4" y="140.8">HV</text>
<text x="273.9" y="146.1">0001</text>
<text x="236.1" y="152.6">D-20</text>
<text x="247.7" y="154.8">HV</text>
<text x="273.5" y="151.2">HV10</text>
<text x="246.2" y="160.1">0001</text>
<text x="296.8" y="158.8" transform="rotate(-90 296.8 158.8)">14&quot;</text>
<text x="367.6" y="157.4">N01</text>
<text x="402.6" y="157.4">N07</text>
<text x="405.6" y="164.9">N06</text>
<text x="461.7" y="166.3">D-20L00012A-0600PL- -</text>
<text x="645.7" y="169">D-20</text>
<text x="656.9" y="170.8">PV</text>
<text x="655.4" y="176.1">0004</text>
<text x="545.7" y="181.4">AS200</text>
<text x="545.7" y="185.6">AP110</text>
<text x="559.6" y="181.7">AD750</text>
<text x="559.6" y="185.9">AP310</text>
<text x="573" y="180.4">D-20</text>
<text x="584.2" y="182.3">PV</text>
<text x="582.7" y="187.5">0002</text>
<text x="164.4" y="200.2">N07</text>
<text x="374" y="198.5">M01</text>
<text x="405.5" y="200.8">N05</text>
<text x="466.1" y="202.5">D-20L A- PL-AS200-</text>
<text x="164.4" y="204.4">D25</text>
<text x="177.7" y="206.3">D-20L00021A-0600PL-DS200- N04</text>
<text x="268.6" y="205.4">N02</text>
<text x="404.4" y="214.2">D-20</text>
<text x="226.5" y="220.4">N01</text>
<text x="268.6" y="220.4">N03</text>
<text x="414.1" y="221.3">0008</text>
<text x="415.7" y="216">LE</text>
<text x="162.9" y="222.7">N02</text>
<text x="175.3" y="222.3">D-20L00002A-1800PL-AD200-</text>
<text x="288.4" y="222.3">D-20L00020A-0600PL-DS200-</text>
<text x="474.6" y="227.4">HH</text>
<text x="38" y="228.3">FROM TEST P&amp;ID2</text>
<text x="50.7" y="233.6">C01_NOA2</text>
<text x="85.4" y="230.3">D-20L00001A-1800PL-AD200-</text>
<text x="144.2" y="228.6">N01</text>
<text x="418.6" y="229">D-20</text>
<text x="428.9" y="230.8">LST</text>
<text x="453.2" y="228.6">D-20</text>
<text x="464" y="230.8">LST</text>
<text x="764.5" y="228.2">TO TEST P&amp;ID3</text>
<text x="777.4" y="233.5">C01_NOA3</text>
<text x="428.2" y="236.1">0008</text>
<text x="463.3" y="236.1">0008</text>
<text x="474.6" y="235.6">L</text>
<text x="474.6" y="239.5">LL</text>
<text x="403.2" y="247.2">EL. 500000</text>
<text x="391.8" y="252.7">N02</text>
<text x="722.9" y="267">D-20</text>
<text x="734.2" y="268.9">TV</text>
<text x="732.6" y="274.2">0013</text>
<text x="398.5" y="280.4" transform="rotate(-90 398.5 280.4)">14&quot;</text>
<text x="394" y="287.3" transform="rotate(-90 394 287.3)">D-VF20-0003</text>
<text x="714.3" y="282.7">FM</text>
<text x="641" y="318">N02</text>
<text x="709.2" y="318.1">N03</text>
<text x="641" y="329">N01</text>
<text x="709" y="329">N04</text>
<text x="737.6" y="341.6">D-20</text>
<text x="748.7" y="343.9">PIC</text>
<text x="747.7" y="349.2">0004</text>
<text x="584.3" y="370.3" transform="rotate(-90 584.3 370.3)">D-20L00010A-0800PL-AD750-</text>
<text x="592.8" y="366.1">D-20</text>
<text x="604.6" y="367.9">PI</text>
<text x="738.1" y="366.1">D-20</text>
<text x="749.9" y="367.9">PI</text>
<text x="602.4" y="373.2">0005</text>
<text x="747.7" y="373.2">0004</text>
<text x="390.4" y="379.5">D-20</text>
<text x="400.9" y="381.7">ESV</text>
<text x="400.5" y="387">0006</text>
<text x="640.3" y="396" transform="rotate(-90 640.3 396)">D-20L00005A-1200PL-AS200-</text>
<text x="385.4" y="401.4" transform="rotate(-90 385.4 401.4)">D-20L00004A-1400PL-AS200-</text>
<text x="423.9" y="399.9">D-20</text>
<text x="433.9" y="401.7">ESV</text>
<text x="453.2" y="401">D-20</text>
<text x="616.5" y="400.7" transform="rotate(-90 616.5 400.7)">0.5&quot;</text>
<text x="710.3" y="401.4" transform="rotate(-90 710.3 401.4)">D-20L00014A-1000PL- -</text>
<text x="761.3" y="396.7" transform="rotate(-90 761.3 396.7)">0.5&quot;</text>
<text x="433.6" y="407">0006</text>
<text x="464.5" y="402.8">FE</text>
<text x="490.1" y="407">AP110</text>
<text x="503.2" y="406.9">AP310</text>
<text x="730.3" y="407.5" transform="rotate(-90 730.3 407.5)">D-20L00013A- PL-AT750-00000N</text>
<text x="757.7" y="405.1" transform="rotate(-90 757.7 405.1)">D-VG20-0002</text>
<text x="431.9" y="413.7">ESV20</text>
<text x="462.9" y="408.1">0001</text>
<text x="479.2" y="411.2">D-20L00004A</text>
<text x="503.2" y="411">D-20L00004B</text>
<text x="555.4" y="411.9">N02</text>
<text x="612.4" y="409.1" transform="rotate(-90 612.4 409.1)">D-VG20-0001</text>
<text x="646.5" y="411.4">D-20L00005A-1200PL-AS200-</text>
<text x="764.4" y="409.9">TO TEST P&amp;ID3</text>
<text x="416.2" y="418.2">FC</text>
<text x="536.1" y="418.1">N01</text>
<text x="777.1" y="415.1">C01_NOA3</text>
<text x="612.8" y="420.7">D-VB20-0002</text>
<text x="687.4" y="420.9">D-VB20-0005</text>
<text x="469.1" y="427.9">D-VC20-0001</text>
<text x="492.1" y="428.4">1400x1200 D-VB20-0001</text>
<text x="592.5" y="431.8" transform="rotate(-90 592.5 431.8)">0.5&quot;</text>
<text x="622.1" y="426.1">12&quot;</text>
<text x="696.6" y="426.2">12&quot;</text>
<text x="476.6" y="432.3">14&quot;</text>
<text x="518.4" y="434.1">12&quot;</text>
<text x="588.3" y="438.8" transform="rotate(-90 588.3 438.8)">D-VB20-0003</text>
<text x="736.3" y="439.1">D-20TD414</text>
<text x="730.3" y="486.7" transform="rotate(-90 730.3 486.7)">D-20L00099A- PL-AT750-</text>
<text x="710" y="506.2">PLANT</text>
<text x="710" y="523.2">DRAWING TITLE:</text>
<text x="640.3" y="552.6">CONTR. NO</text>
<text x="475" y="563.2">08.04.22</text>
<text x="652.6" y="561.8">AT</text>
<text x="461.2" y="570.3">REV.</text>
<text x="471.9" y="570.3">DATE</text>
<text x="493.7" y="570.3">REASON FOR ISSUE</text>
<text x="591.2" y="570.3">PREPARED CHECKED APPROVED</text>
<text x="640.2" y="570.3">SCALE</text>
<text x="658.5" y="570.3">SIZE</text>
<text x="673.6" y="570.3">AREA</text>
<text x="690.9" y="570.3">SYSTEM</text>
<text x="737.5" y="570.3">DRAWING NUMBER</text>
<text x="805.3" y="570.3">REV.</text>
</g>
<text font-size="3.2" x="279.9" y="128.6">3220</text>
<text font-size="2" x="5.7" y="586.4" transform="rotate(-90 5.7 586.4)">BORDER: CP_A1</text>
<text font-size="1.8" x="449.4" y="532.2">R</text>
<g font-size=".7">
<text x="38.7" y="234.8">802</text>
<text x="765" y="416.3">803</text>
</g>
</svg>
